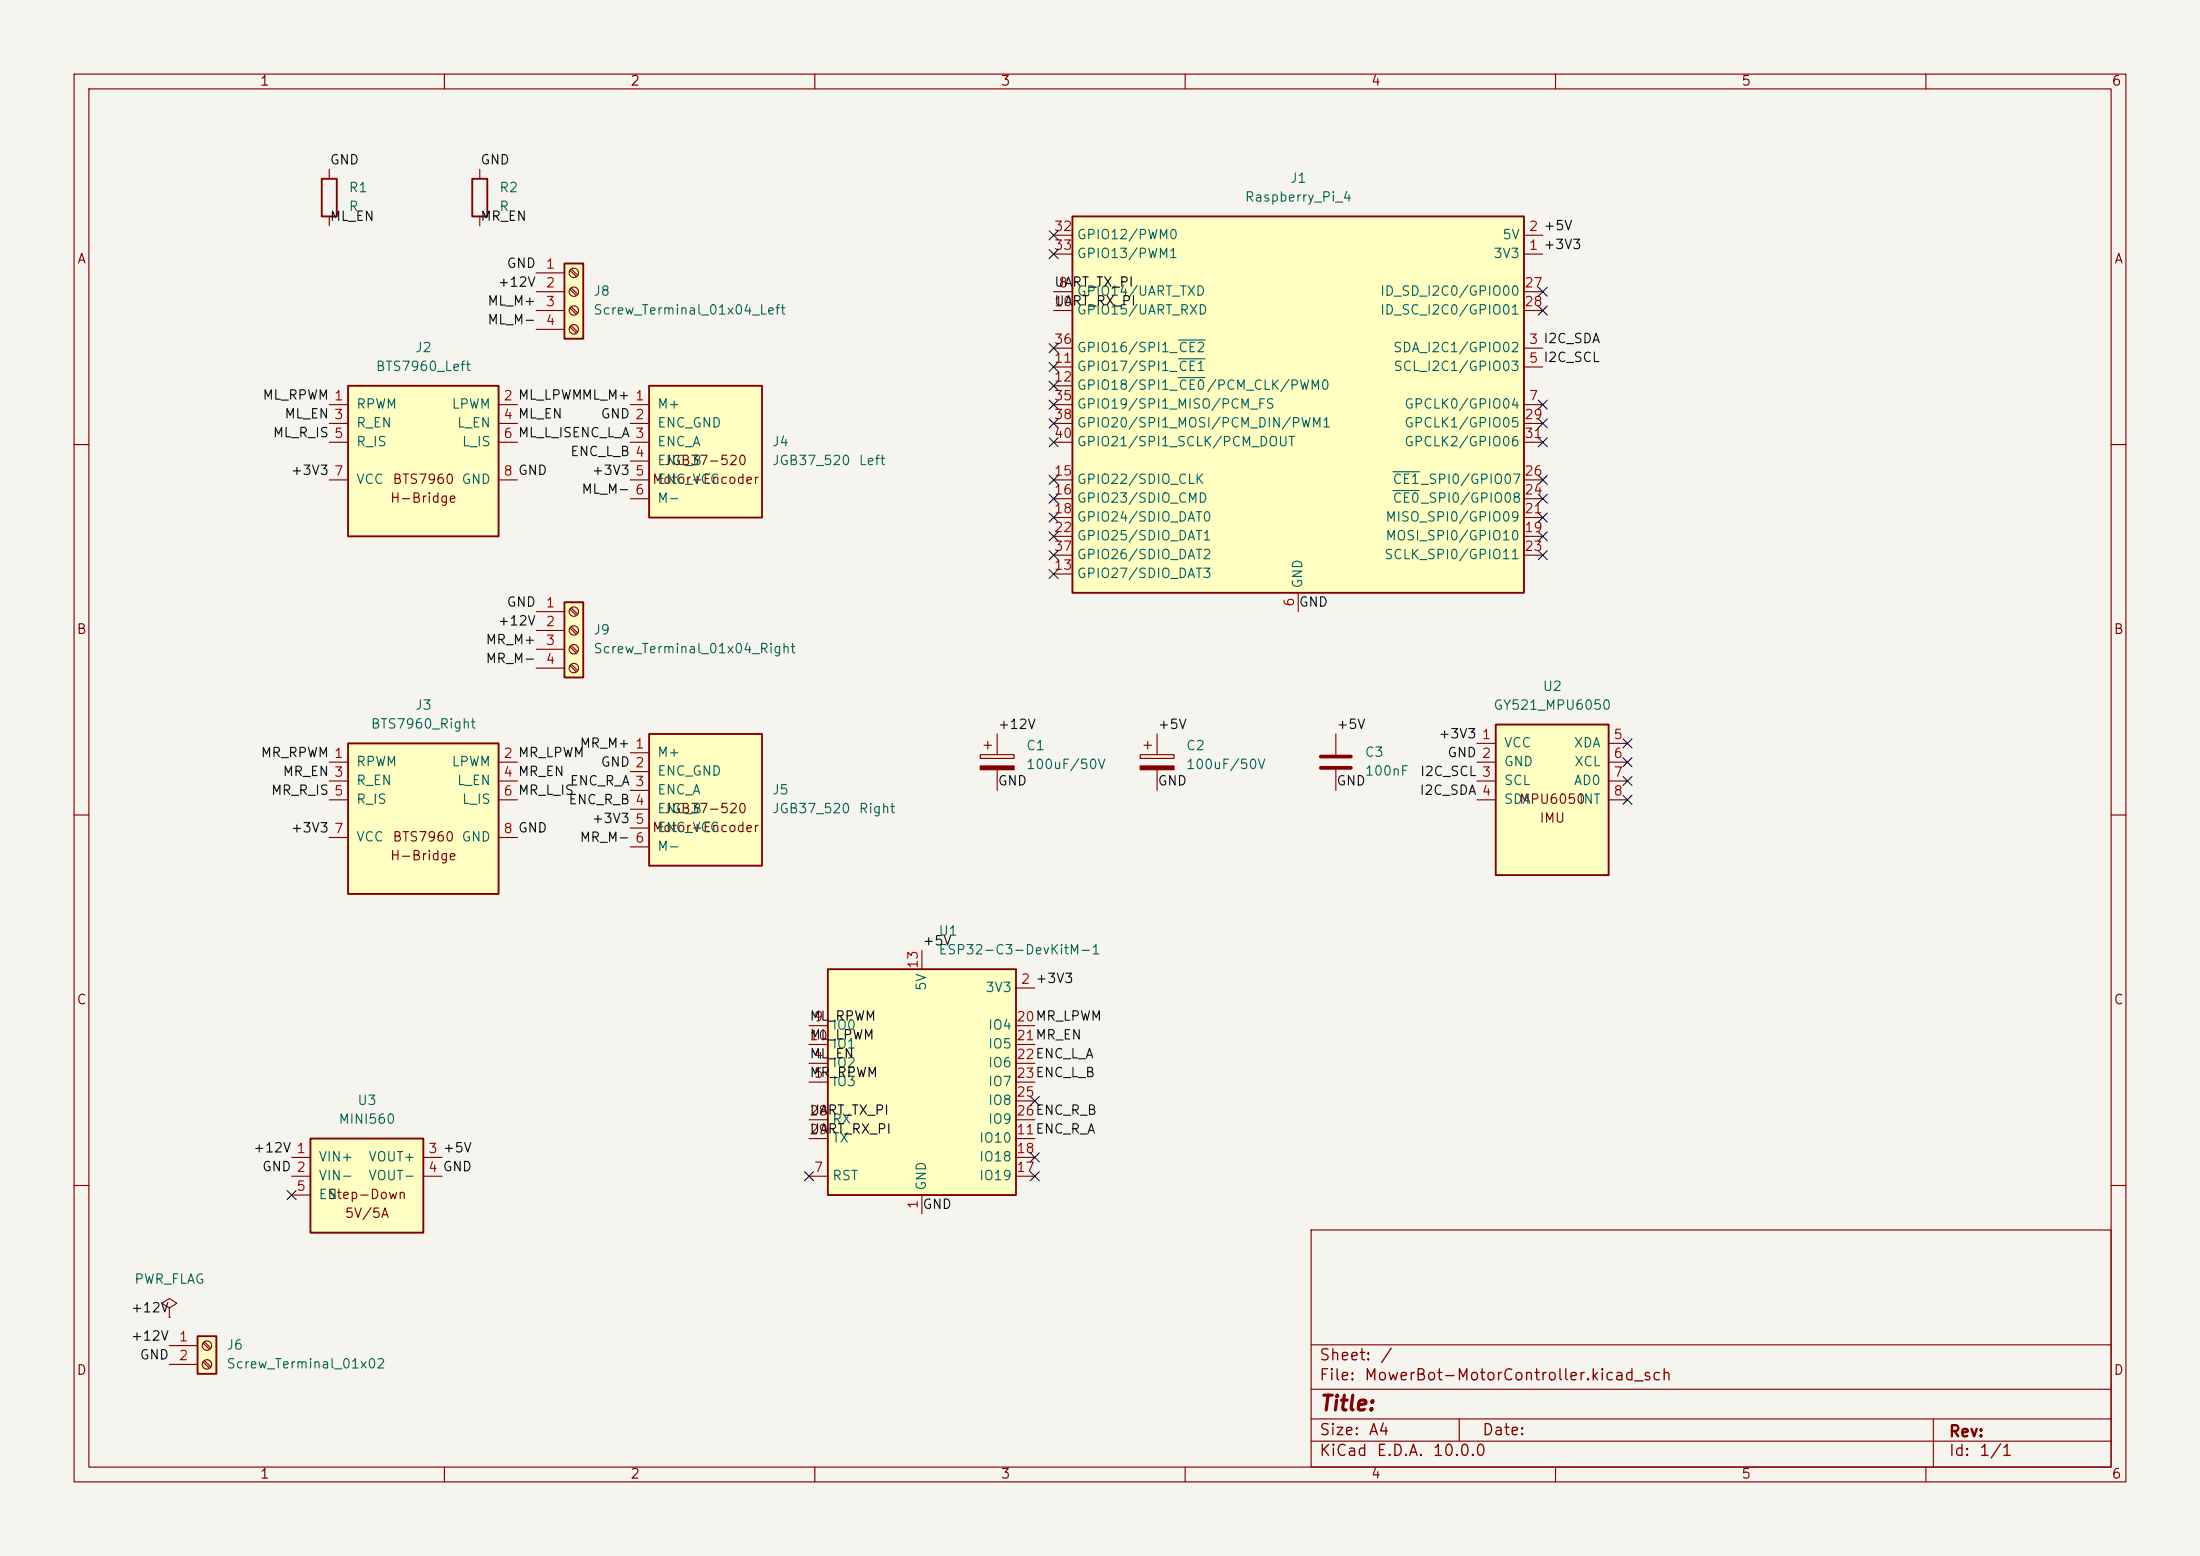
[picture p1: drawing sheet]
<svg xmlns="http://www.w3.org/2000/svg" width="297mm" height="210mm" viewBox="0 0 297 210" stroke-linecap="round" stroke-linejoin="round" font-family="sans-serif">
<path d="M0 0h297v210h-297z" fill="#f5f4ef" stroke="#f5f4ef" stroke-width=".14"/>
<g fill="none" stroke="#840000" stroke-width=".15">
<path d="M10 10h277v190h-277zM12 12h273v186h-273zM60 10v2M110 10v2M160 10v2M210 10v2M260 10v2M10 60h2M285 60h2M180.3 99.1v2.8M10 110h2M180.3 103.9v2.8"/>
<path d="M285 110h2M10 160h2M177 166h108v32h-108zM285 160h2M60 198v2M110 198v2M160 198v2M177 194.5h108M177 191.5h108M177 187.5h108M177 181.5h108M197 191.5v3"/>
<path d="M210 198v2M260 198v2M261 191.5v6.5"/>
</g>
<path d="M178.3 102.1h4.1M178.3 103.6h4.1" fill="none" stroke="#840000" stroke-width=".51"/>
<path d="M87.6 99.1h15.3v17.7h-15.3z" fill="#ffffc2"/>
<path d="M87.6 99.1h15.3v17.7h-15.3z" fill="none" stroke="#840000" stroke-width=".25"/>
<path d="M85.1 101.6h2.5M85.1 104.1h2.5M85.1 106.7h2.5M85.1 109.2h2.5M85.1 111.8h2.5M85.1 114.3h2.5" fill="none" stroke="#840000" stroke-width=".15"/>
<path d="M111.8 130.8h25.4v30.5h-25.4z" fill="#ffffc2"/>
<path d="M43.4 24.1h2.1v5.1h-2.1zM63.8 24.1h2v5.1h-2zM111.8 130.8h25.4v30.5h-25.4z" fill="none" stroke="#840000" stroke-width=".25"/>
<g fill="none" stroke="#840000" stroke-width=".15">
<path d="M44.4 22.9v1.2M44.4 29.2v1.3M64.8 22.9v1.2M64.8 29.2v1.3M134.6 99.1v2.8M132.3 101.9h4.6v.5h-4.6zM132.8 100.6h1.1M133.3 100.1v1M134.6 103.9v2.8M109.2 138.4h2.6M124.5 128.3v2.5M137.2 133.4h2.5"/>
<path d="M137.2 138.4h2.5M109.2 143.5h2.6M109.2 146.1h2.6M109.2 158.8h2.6M109.2 141h2.6M109.2 153.7h2.6M109.2 151.1h2.6M137.2 143.5h2.5M137.2 146.1h2.5M137.2 158.8h2.5M137.2 141h2.5M137.2 153.7h2.5"/>
<path d="M137.2 156.2h2.5M137.2 148.6h2.5M137.2 151.1h2.5M124.5 161.3v2.5"/>
</g>
<path d="M132.3 103.4h4.6v.5h-4.6z" fill="#840000" stroke="#840000" stroke-width=".15"/>
<path d="M87.6 52.1h15.3v17.8h-15.3z" fill="#ffffc2"/>
<path d="M87.6 52.1h15.3v17.8h-15.3z" fill="none" stroke="#840000" stroke-width=".25"/>
<path d="M85.1 54.6h2.5M85.1 57.2h2.5M85.1 59.7h2.5M85.1 62.2h2.5M85.1 64.8h2.5M85.1 67.3h2.5" fill="none" stroke="#840000" stroke-width=".15"/>
<path d="M76.2 81.3h2.5v10.1h-2.5z" fill="#ffffc2"/>
<path d="M76.2 81.3h2.5v10.1h-2.5z" fill="none" stroke="#840000" stroke-width=".25"/>
<g fill="none" stroke="#840000" stroke-width=".15">
<path d="M72.4 82.6h3.8M72.4 85.1h3.8M72.4 87.6h3.8M72.4 90.2h3.8M76.9 82.2l.9 .9M76.9 84.8l.9 .8M76.9 87.3l.9 .8M76.9 89.8l.9 .9M77.1 82l.9 .9M77.1 84.6l.9 .8M77.1 87.1l.9 .9M77.1 89.7l.9 .8"/>
<circle cx="77.5" cy="87.6" r=".63"/>
<circle cx="77.5" cy="85.1" r=".63"/>
<circle cx="77.5" cy="82.5" r=".63"/>
<circle cx="77.5" cy="90.2" r=".63"/>
</g>
<path d="M47 52.1h20.3v20.3h-20.3z" fill="#ffffc2"/>
<path d="M47 52.1h20.3v20.3h-20.3z" fill="none" stroke="#840000" stroke-width=".25"/>
<path d="M44.4 54.6h2.6M44.4 57.2h2.6M44.4 59.7h2.6M67.3 54.6h2.5M67.3 57.2h2.5M67.3 59.7h2.5M44.4 64.8h2.6M67.3 64.8h2.5" fill="none" stroke="#840000" stroke-width=".15"/>
<path d="M201.9 97.8h15.3v20.3h-15.3z" fill="#ffffc2"/>
<path d="M201.9 97.8h15.3v20.3h-15.3z" fill="none" stroke="#840000" stroke-width=".25"/>
<path d="M199.4 100.3h2.5M199.4 102.9h2.5M199.4 105.4h2.5M199.4 108h2.5M217.2 100.3h2.5M217.2 102.9h2.5M217.2 105.4h2.5M217.2 108h2.5" fill="none" stroke="#840000" stroke-width=".15"/>
<path d="M76.2 35.6h2.5v10.1h-2.5z" fill="#ffffc2"/>
<path d="M76.2 35.6h2.5v10.1h-2.5z" fill="none" stroke="#840000" stroke-width=".25"/>
<g fill="none" stroke="#840000" stroke-width=".15">
<path d="M72.4 36.8h3.8M72.4 39.4h3.8M76.9 36.5l.9 .8M76.9 39l.9 .9M77.1 36.3l.9 .9M77.1 38.9l.9 .8M72.4 41.9h3.8M72.4 44.5h3.8M76.9 41.6l.9 .8M76.9 44.1l.9 .9M77.1 41.4l.9 .8M77.1 43.9l.9 .9"/>
<circle cx="77.5" cy="36.8" r=".63"/>
<circle cx="77.5" cy="39.4" r=".63"/>
<circle cx="77.5" cy="41.9" r=".63"/>
<circle cx="77.5" cy="44.4" r=".63"/>
</g>
<path d="M41.9 153.7h15.2v12.7h-15.2z" fill="#ffffc2"/>
<path d="M41.9 153.7h15.2v12.7h-15.2z" fill="none" stroke="#840000" stroke-width=".25"/>
<path d="M156.2 99.1v2.8M153.9 101.9h4.6v.5h-4.6zM154.4 100.6h1M154.9 100.1v1M156.2 103.9v2.8M39.4 156.2h2.5M39.4 158.8h2.5M57.1 156.2h2.6M57.1 158.8h2.6M22.9 176.5l1-.6-1-.6-1.1 .6 1.1 .6v1.3M22.9 177.8h.1M39.4 161.3h2.5" fill="none" stroke="#840000" stroke-width=".15"/>
<path d="M153.9 103.4h4.6v.5h-4.6z" fill="#840000" stroke="#840000" stroke-width=".15"/>
<path d="M26.7 180.3h2.5v5.1h-2.5z" fill="#ffffc2"/>
<path d="M26.7 180.3h2.5v5.1h-2.5z" fill="none" stroke="#840000" stroke-width=".25"/>
<g fill="none" stroke="#840000" stroke-width=".15">
<path d="M22.9 181.6h3.8M22.9 184.2h3.8M27.4 181.3l.9 .8M27.4 183.8l.9 .9M27.6 181.1l.8 .8M27.6 183.6l.8 .9"/>
<circle cx="27.9" cy="181.6" r=".63"/>
<circle cx="27.9" cy="184.1" r=".63"/>
</g>
<path d="M47 100.3h20.3v20.4h-20.3z" fill="#ffffc2"/>
<path d="M47 100.3h20.3v20.4h-20.3z" fill="none" stroke="#840000" stroke-width=".25"/>
<path d="M44.4 102.9h2.6M44.4 105.4h2.6M44.4 108h2.6M44.4 113h2.6M67.3 102.9h2.5M67.3 105.4h2.5M67.3 108h2.5M67.3 113h2.5" fill="none" stroke="#840000" stroke-width=".15"/>
<path d="M144.8 29.2h60.9v50.8h-60.9z" fill="#ffffc2"/>
<path d="M144.8 29.2h60.9v50.8h-60.9z" fill="none" stroke="#840000" stroke-width=".25"/>
<g fill="none" stroke="#840000" stroke-width=".15">
<path d="M142.2 34.3h2.6M142.2 31.8h2.6M142.2 39.4h2.6M205.7 34.3h2.6M205.7 31.8h2.6M205.7 39.4h2.6M142.2 47h2.6M142.2 49.5h2.6M142.2 54.6h2.6M142.2 41.9h2.6M142.2 52.1h2.6M142.2 57.2h2.6"/>
<path d="M142.2 59.7h2.6M205.7 47h2.6M205.7 49.5h2.6M205.7 54.6h2.6M205.7 41.9h2.6M205.7 57.2h2.6M205.7 59.7h2.6M142.2 77.5h2.6M142.2 64.8h2.6M142.2 67.3h2.6M142.2 69.9h2.6M142.2 72.4h2.6"/>
<path d="M142.2 74.9h2.6M205.7 64.8h2.6M205.7 67.3h2.6M205.7 69.9h2.6M205.7 72.4h2.6M205.7 74.9h2.6M175.3 80v2.6"/>
</g>
<path d="M159.1 48.4h3.6M159.1 51h3.6M159.1 45.9h3.6M188 66.2h3.6M188 63.7h3.6" fill="none" stroke="#006464" stroke-width=".15"/>
<g fill="none" stroke="#000084" stroke-width=".15">
<path d="M141.6 31.1l1.2 1.3M141.6 33.7l1.2 1.2M142.8 31.1l-1.2 1.3M142.8 33.7l-1.2 1.2M207.7 38.8l1.2 1.2M208.9 38.8l-1.2 1.2M141.6 59.1l1.2 1.2M141.6 56.5l1.2 1.3M141.6 54l1.2 1.2M141.6 51.5l1.2 1.2M141.6 48.9l1.2 1.2M141.6 46.4l1.2 1.2"/>
<path d="M142.8 59.1l-1.2 1.2M142.8 56.5l-1.2 1.3M142.8 54l-1.2 1.2M142.8 51.5l-1.2 1.2M142.8 48.9l-1.2 1.2M142.8 46.4l-1.2 1.2M207.7 59.1l1.2 1.2M207.7 56.5l1.2 1.3M207.7 54l1.2 1.2M207.7 41.3l1.2 1.2M208.9 59.1l-1.2 1.2M208.9 56.5l-1.2 1.3"/>
<path d="M208.9 54l-1.2 1.2M208.9 41.3l-1.2 1.2M141.6 64.2l1.2 1.2M141.6 66.7l1.2 1.2M141.6 69.2l1.2 1.3M141.6 71.8l1.2 1.2M141.6 74.3l1.2 1.2M141.6 76.9l1.2 1.2M142.8 64.2l-1.2 1.2M142.8 66.7l-1.2 1.2M142.8 69.2l-1.2 1.3M142.8 71.8l-1.2 1.2"/>
<path d="M142.8 74.3l-1.2 1.2M142.8 76.9l-1.2 1.2M207.7 74.3l1.2 1.2M207.7 71.8l1.2 1.2M207.7 69.2l1.2 1.3M207.7 66.7l1.2 1.2M207.7 64.2l1.2 1.2M208.9 74.3l-1.2 1.2M208.9 71.8l-1.2 1.2M208.9 69.2l-1.2 1.3M208.9 66.7l-1.2 1.2M208.9 64.2l-1.2 1.2"/>
<path d="M219.1 99.7l1.2 1.2M220.3 99.7l-1.2 1.2M219.1 102.3l1.2 1.2M219.1 107.3l1.2 1.3M219.1 104.8l1.2 1.2M220.3 102.3l-1.2 1.2M220.3 107.3l-1.2 1.3M220.3 104.8l-1.2 1.2M108.6 158.1l1.2 1.3M109.8 158.1l-1.2 1.3M139.1 148l1.2 1.2M139.1 155.6l1.2 1.2"/>
<path d="M139.1 158.1l1.2 1.3M140.3 148l-1.2 1.2M140.3 155.6l-1.2 1.2M140.3 158.1l-1.2 1.3M38.8 160.7l1.2 1.2M40 160.7l-1.2 1.2"/>
</g>
<text font-size="2" fill="#840000" x="178" y="190.9">Title:</text>
<g font-size="1.5" fill="#840000">
<text x="178" y="184">Sheet:</text>
<text x="186.2" y="184">/</text>
<text x="178" y="186.7">File:</text>
<text x="184.1" y="186.7">MowerBot-MotorController.kicad_sch</text>
<text x="178" y="196.9">KiCad</text>
<text x="178" y="194.1">Size:</text>
<text x="184.7" y="194.1">A4</text>
<text x="185.7" y="196.9">E.D.A.</text>
<text x="193.3" y="196.9">10.0.0</text>
<text x="200" y="194.1">Date:</text>
<text x="263" y="194.3">Rev:</text>
<text x="263" y="196.9">Id:</text>
<text x="267.1" y="196.9">1/1</text>
</g>
<g font-size="1.3" fill="#840000">
<text x="35" y="11.9">1</text>
<text x="85" y="11.9">2</text>
<text x="135" y="11.9">3</text>
<text x="185" y="11.9">4</text>
<text x="235" y="11.9">5</text>
<text x="285" y="11.9">6</text>
<text x="10.3" y="35.9">A</text>
<text x="285.3" y="35.9">A</text>
<text x="52.9" y="65.6">BTS7960</text>
<text x="88" y="65.6">Motor+Encoder</text>
<text x="89.6" y="63.1">JGB37-520</text>
<text x="52.6" y="68.2">H-Bridge</text>
<text x="10.3" y="85.9">B</text>
<text x="285.3" y="85.9">B</text>
<text x="52.9" y="113.9">BTS7960</text>
<text x="88" y="112.6">Motor+Encoder</text>
<text x="89.6" y="110.1">JGB37-520</text>
<text x="205" y="108.8">MPU6050</text>
<text x="207.8" y="111.4">IMU</text>
<text x="52.6" y="116.4">H-Bridge</text>
<text x="10.3" y="135.9">C</text>
<text x="285.3" y="135.9">C</text>
<text x="44.1" y="162.2">Step-Down</text>
<text x="46.5" y="164.7">5V/5A</text>
<text x="10.3" y="185.9">D</text>
<text x="285.3" y="185.9">D</text>
<text x="35" y="199.9">1</text>
<text x="85" y="199.9">2</text>
<text x="135" y="199.9">3</text>
<text x="185" y="199.9">4</text>
<text x="235" y="199.9">5</text>
<text x="285" y="199.9">6</text>
</g>
<g font-size="1.3" fill="#0f0f0f">
<text x="44.4" y="22.5">GND</text>
<text x="64.8" y="22.5">GND</text>
<text x="44.4" y="30.1">ML_EN</text>
<text x="64.8" y="30.1">MR_EN</text>
<text x="65.7" y="41.6">ML_M+</text>
<text x="67.1" y="39">+12V</text>
<text x="68.3" y="36.5">GND</text>
<text x="142.2" y="41.6">UART_RX_PI</text>
<text x="142.2" y="39">UART_TX_PI</text>
<text x="65.7" y="44.1">ML_M-</text>
<text x="35.4" y="54.3">ML_RPWM 1</text>
<text x="36.7" y="59.3">ML_R_IS 5</text>
<text x="38.3" y="56.8">ML_EN 3</text>
<text x="81" y="56.8">GND 2</text>
<text x="39.2" y="64.4">+3V3</text>
<text x="76.9" y="61.9">ENC_L_B 4</text>
<text x="79.8" y="64.4">+3V3</text>
<text x="78.4" y="67">ML_M- 6</text>
<text x="68.3" y="82.2">GND</text>
<text x="175.3" y="82.2">GND</text>
<text x="65.5" y="89.8">MR_M-</text>
<text x="65.5" y="87.3">MR_M+</text>
<text x="67.1" y="84.7">+12V</text>
<text x="78.2" y="101.3">MR_M+ 1</text>
<text x="134.6" y="98.7">+12V</text>
<text x="156.2" y="98.7">+5V</text>
<text x="180.3" y="98.7">+5V</text>
<text x="194.1" y="100">+3V3</text>
<text x="35.1" y="102.5">MR_RPWM 1</text>
<text x="36.5" y="107.6">MR_R_IS 5</text>
<text x="38.1" y="105.1">MR_EN 3</text>
<text x="76.8" y="106.3">ENC_R_A 3</text>
<text x="81" y="103.8">GND 2</text>
<text x="134.6" y="106.3">GND</text>
<text x="156.2" y="106.3">GND</text>
<text x="180.3" y="106.3">GND</text>
<text x="191.6" y="107.6">I2C_SDA 4</text>
<text x="191.6" y="105.1">I2C_SCL 3</text>
<text x="195.3" y="102.5">GND 2</text>
<text x="39.2" y="112.7">+3V3</text>
<text x="76.7" y="108.9">ENC_R_B 4</text>
<text x="78.2" y="114">MR_M- 6</text>
<text x="79.8" y="111.4">+3V3</text>
<text x="124.5" y="127.9">+5V</text>
<text x="109.2" y="143.2">ML_EN</text>
<text x="109.2" y="138.1">ML_RPWM</text>
<text x="109.2" y="140.6">ML_LPWM</text>
<text x="109.2" y="145.7">MR_RPWM</text>
<text x="34.1" y="155.9">+12V 1</text>
<text x="109.2" y="150.8">UART_TX_PI</text>
<text x="109.2" y="153.3">UART_RX_PI</text>
<text x="35.3" y="158.4">GND 2</text>
<text x="124.5" y="163.5">GND</text>
<text x="17.6" y="177.5">+12V</text>
<text x="17.6" y="181.3">+12V</text>
<text x="18.8" y="183.8">GND</text>
</g>
<g font-size="1.3" fill="#006464">
<text x="47" y="26.3">R1</text>
<text x="47" y="28.8">R</text>
<text x="67.3" y="26.3">R2</text>
<text x="67.3" y="28.8">R</text>
<text x="168" y="27.5">Raspberry_Pi_4</text>
<text x="174.1" y="25">J1</text>
<text x="145.3" y="32.6">GPIO12/PWM0</text>
<text x="145.3" y="35.2">GPIO13/PWM1</text>
<text x="201.5" y="35.2">3V3</text>
<text x="202.7" y="32.6">5V</text>
<text x="80" y="40.2">J8</text>
<text x="145.3" y="40.2">GPIO14/UART_TXD</text>
<text x="186.2" y="40.2">ID_SD_I2C0/GPIO00</text>
<text x="56" y="47.9">J2</text>
<text x="80" y="42.8">Screw_Terminal_01x04_Left</text>
<text x="145.3" y="42.8">GPIO15/UART_RXD</text>
<text x="145.3" y="47.9">GPIO16/SPI1_CE2</text>
<text x="186.2" y="42.8">ID_SC_I2C0/GPIO01</text>
<text x="188" y="47.9">SDA_I2C1/GPIO02</text>
<text x="50.6" y="50.4">BTS7960_Left</text>
<text x="145.3" y="50.4">GPIO17/SPI1_CE1</text>
<text x="145.3" y="52.9">GPIO18/SPI1_CE0/PCM_CLK/PWM0</text>
<text x="188" y="50.4">SCL_I2C1/GPIO03</text>
<text x="48" y="55.5">RPWM</text>
<text x="48" y="58">R_EN</text>
<text x="60.9" y="55.5">LPWM</text>
<text x="61.6" y="58">L_EN</text>
<text x="88.6" y="55.5">M+</text>
<text x="88.6" y="58">ENC_GND</text>
<text x="145.3" y="55.5">GPIO19/SPI1_MISO/PCM_FS</text>
<text x="145.3" y="58">GPIO20/SPI1_MOSI/PCM_DIN/PWM1</text>
<text x="189.5" y="55.5">GPCLK0/GPIO04</text>
<text x="189.5" y="58">GPCLK1/GPIO05</text>
<text x="48" y="60.6">R_IS</text>
<text x="48" y="65.6">VCC</text>
<text x="62.2" y="65.6">GND</text>
<text x="62.3" y="60.6">L_IS</text>
<text x="88.6" y="60.6">ENC_A</text>
<text x="88.6" y="63.1">ENC_B</text>
<text x="88.6" y="65.6">ENC_VCC</text>
<text x="104.1" y="60.6">J4</text>
<text x="104.1" y="63.1">JGB37_520</text>
<text x="115.8" y="63.1">Left</text>
<text x="145.3" y="65.6">GPIO22/SDIO_CLK</text>
<text x="145.3" y="60.6">GPIO21/SPI1_SCLK/PCM_DOUT</text>
<text x="187.9" y="65.6">CE1_SPI0/GPIO07</text>
<text x="189.5" y="60.6">GPCLK2/GPIO06</text>
<text x="88.6" y="68.2">M-</text>
<text x="145.3" y="68.2">GPIO23/SDIO_CMD</text>
<text x="145.3" y="70.7">GPIO24/SDIO_DAT0</text>
<text x="186.9" y="70.7">MISO_SPI0/GPIO09</text>
<text x="187.9" y="68.2">CE0_SPI0/GPIO08</text>
<text x="145.3" y="73.3">GPIO25/SDIO_DAT1</text>
<text x="145.3" y="75.8">GPIO26/SDIO_DAT2</text>
<text x="186.8" y="75.8">SCLK_SPI0/GPIO11</text>
<text x="186.9" y="73.3">MOSI_SPI0/GPIO10</text>
<text x="145.3" y="78.3">GPIO27/SDIO_DAT3</text>
<text x="176.1" y="79.5" transform="rotate(-90 176.1 79.5)">GND</text>
<text x="80" y="86">J9</text>
<text x="80" y="88.5">Screw_Terminal_01x04_Right</text>
<text x="208.2" y="93.6">U2</text>
<text x="50" y="98.7">BTS7960_Right</text>
<text x="56" y="96.1">J3</text>
<text x="138.4" y="101.6">C1</text>
<text x="160" y="101.6">C2</text>
<text x="201.5" y="96.1">GY521_MPU6050</text>
<text x="202.9" y="101.2">VCC</text>
<text x="212.4" y="101.2">XDA</text>
<text x="48" y="103.7">RPWM</text>
<text x="48" y="106.3">R_EN</text>
<text x="60.9" y="103.7">LPWM</text>
<text x="61.6" y="106.3">L_EN</text>
<text x="88.6" y="102.5">M+</text>
<text x="88.6" y="105">ENC_GND</text>
<text x="88.6" y="107.5">ENC_A</text>
<text x="104.1" y="107.5">J5</text>
<text x="138.4" y="104.1">100uF/50V</text>
<text x="160" y="104.1">100uF/50V</text>
<text x="184.2" y="102.5">C3</text>
<text x="184.2" y="105">100nF</text>
<text x="202.9" y="103.7">GND</text>
<text x="202.9" y="106.3">SCL</text>
<text x="212.4" y="106.3">AD0</text>
<text x="212.4" y="103.7">XCL</text>
<text x="48" y="108.8">R_IS</text>
<text x="48" y="113.9">VCC</text>
<text x="62.2" y="113.9">GND</text>
<text x="62.3" y="108.8">L_IS</text>
<text x="88.6" y="110.1">ENC_B</text>
<text x="88.6" y="112.6">ENC_VCC</text>
<text x="104.1" y="110.1">JGB37_520</text>
<text x="115.8" y="110.1">Right</text>
<text x="202.9" y="108.8">SDA</text>
<text x="213" y="108.8">INT</text>
<text x="88.6" y="115.2">M-</text>
<text x="126.6" y="126.6">U1</text>
<text x="126.6" y="129.1">ESP32-C3-DevKitM-1</text>
<text x="125.3" y="133.8" transform="rotate(-90 125.3 133.8)">5V</text>
<text x="132.9" y="134.2">3V3</text>
<text x="112.3" y="139.3">IO0</text>
<text x="112.3" y="141.8">IO1</text>
<text x="133.3" y="139.3">IO4</text>
<text x="133.3" y="141.8">IO5</text>
<text x="48.2" y="149.5">U3</text>
<text x="112.3" y="144.4">IO2</text>
<text x="112.3" y="146.9">IO3</text>
<text x="133.3" y="144.4">IO6</text>
<text x="133.3" y="146.9">IO7</text>
<text x="133.3" y="149.5">IO8</text>
<text x="45.6" y="152">MINI560</text>
<text x="112.3" y="152">RX</text>
<text x="112.3" y="154.5">TX</text>
<text x="132.1" y="154.5">IO10</text>
<text x="133.3" y="152">IO9</text>
<text x="42.9" y="157.1">VIN+</text>
<text x="42.9" y="159.6">VIN-</text>
<text x="49.6" y="157.1">VOUT+</text>
<text x="49.6" y="159.6">VOUT-</text>
<text x="112.3" y="159.6">RST</text>
<text x="125.3" y="160.8" transform="rotate(-90 125.3 160.8)">GND</text>
<text x="132.1" y="159.6">IO19</text>
<text x="132.1" y="157.1">IO18</text>
<text x="42.9" y="162.2">EN</text>
<text x="18" y="173.6">PWR_FLAG</text>
<text x="30.5" y="182.5">J6</text>
<text x="30.5" y="185">Screw_Terminal_01x02</text>
</g>
<g font-size="1.3" fill="#a90000">
<text x="142.2" y="31.5">32</text>
<text x="142.2" y="34">33</text>
<text x="206.3" y="34">1 +3V3</text>
<text x="206.3" y="31.5">2 +5V</text>
<text x="73.6" y="36.6">1</text>
<text x="73.6" y="39.1">2</text>
<text x="73.6" y="41.7">3</text>
<text x="142.2" y="41.7">10</text>
<text x="142.8" y="39.1">8</text>
<text x="205.7" y="39.1">27</text>
<text x="205.7" y="41.7">28</text>
<text x="73.6" y="44.2">4</text>
<text x="142.2" y="46.7">36</text>
<text x="206.3" y="46.7">3 I2C_SDA</text>
<text x="142.2" y="49.3">11</text>
<text x="142.2" y="51.8">12</text>
<text x="206.3" y="49.3">5 I2C_SCL</text>
<text x="67.9" y="54.4">2 ML_LPWMML_M+ 1</text>
<text x="67.9" y="56.9">4 ML_EN</text>
<text x="67.9" y="59.4">6 ML_L_ISENC_L_A 3</text>
<text x="142.2" y="54.4">35</text>
<text x="142.2" y="56.9">38</text>
<text x="142.2" y="59.4">40</text>
<text x="205.7" y="56.9">29</text>
<text x="205.7" y="59.4">31</text>
<text x="206.3" y="54.4">7</text>
<text x="45" y="64.5">7</text>
<text x="67.9" y="64.5">8 GND</text>
<text x="85.7" y="64.5">5</text>
<text x="142.2" y="64.5">15</text>
<text x="205.7" y="64.5">26</text>
<text x="142.2" y="67.1">16</text>
<text x="142.2" y="69.6">18</text>
<text x="205.7" y="69.6">21</text>
<text x="205.7" y="67.1">24</text>
<text x="142.2" y="77.2">13</text>
<text x="142.2" y="72.1">22</text>
<text x="142.2" y="74.7">37</text>
<text x="205.7" y="72.1">19</text>
<text x="205.7" y="74.7">23</text>
<text x="73.6" y="82.3">1</text>
<text x="175" y="82" transform="rotate(-90 175 82)">6</text>
<text x="73.6" y="84.8">2</text>
<text x="73.6" y="87.4">3</text>
<text x="73.6" y="89.9">4</text>
<text x="200" y="100.1">1</text>
<text x="217.7" y="100.1">5</text>
<text x="67.9" y="102.6">2 MR_LPWM</text>
<text x="67.9" y="105.2">4 MR_EN</text>
<text x="67.9" y="107.7">6 MR_L_IS</text>
<text x="217.7" y="102.6">6</text>
<text x="217.7" y="105.2">7</text>
<text x="217.7" y="107.7">8</text>
<text x="45" y="112.8">7</text>
<text x="67.9" y="112.8">8 GND</text>
<text x="85.7" y="111.5">5</text>
<text x="124.2" y="130.9" transform="rotate(-90 124.2 130.9)">13</text>
<text x="137.7" y="133.1">2 +3V3</text>
<text x="109.2" y="140.7">10</text>
<text x="109.8" y="143.3">4</text>
<text x="109.8" y="138.2">9</text>
<text x="137.1" y="138.2">20MR_LPWM</text>
<text x="137.1" y="140.7">21MR_EN</text>
<text x="137.1" y="143.3">22ENC_L_A</text>
<text x="109.8" y="145.8">5</text>
<text x="137.1" y="145.8">23ENC_L_B</text>
<text x="137.1" y="148.3">25</text>
<text x="57.7" y="156">3 +5V</text>
<text x="109.2" y="150.9">28</text>
<text x="109.2" y="153.4">29</text>
<text x="137.1" y="153.4">11ENC_R_A</text>
<text x="137.1" y="156">18</text>
<text x="137.1" y="150.9">26ENC_R_B</text>
<text x="39.9" y="161">5</text>
<text x="57.7" y="158.5">4 GND</text>
<text x="109.8" y="158.5">7</text>
<text x="137.1" y="158.5">17</text>
<text x="124.2" y="163.3" transform="rotate(-90 124.2 163.3)">1</text>
<text x="24.1" y="181.4">1</text>
<text x="24.1" y="183.9">2</text>
</g>
</svg>
